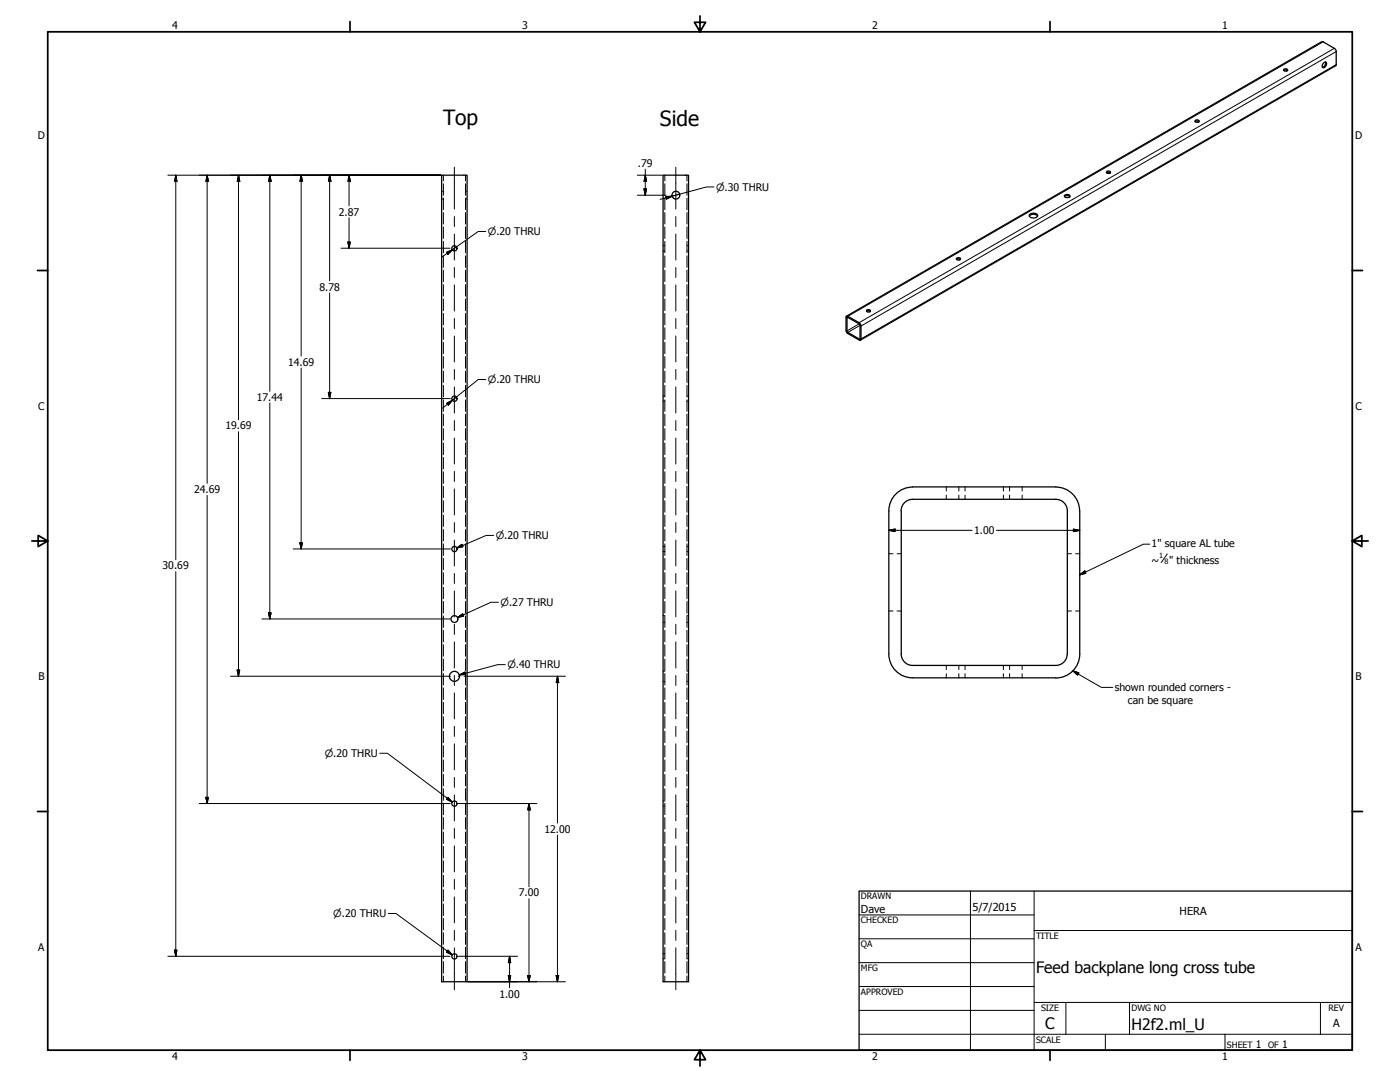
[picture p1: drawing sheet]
<svg xmlns="http://www.w3.org/2000/svg" width="559mm" height="432mm" viewBox="0 0 559 432" stroke-linecap="round" stroke-linejoin="round" font-family="sans-serif">
<!-- layer: Visible (ANSI) -->
<g fill="none" stroke="#000" stroke-width=".51">
<path d="M512.4 28.1l.7-.2 .8 .2M512.6 27.6h1.1a.67 .67 0 0 1-.2 .9 .67 .67 0 0 1-.9-.2l-.3-.4zM528.4 25.1a.71 .71 0 0 1 1.1-.1 .71 .71 0 0 1-.2 1.1l-.2 .3a.78 .78 0 0 1-1.1 .6 .78 .78 0 0 1-.1-1.3zM529 24.7a1.59 1.59 0 0 1-1.2 2.1M477 48.1a.9 .9 0 0 1 .9-.3 .9 .9 0 0 1 .7 .7 .88 .88 0 0 1-.9 .4 .88 .88 0 0 1-.7-.8zM477 48.6l.8-.3 .7 .3M176.3 69.9h10.1v321.9h-10.1zM264.7 69.9h10.1v321.9h-10.1zM424.9 78a1.35 1.35 0 0 1 2.2 .4 1.25 1.25 0 0 1-1.2 .5 1.25 1.25 0 0 1-1-.9zM424.9 78.5a1.46 1.46 0 0 1 2.1 0M441.7 69l.5-.3 1 .3M441.8 68.4l1-.1 .4 .3a.81 .81 0 0 1-.8 .6 .81 .81 0 0 1-.8-.6z"/>
<path d="M410.8 86.2a2.3 2.3 0 0 1 3.3 0M411.2 85.4a1.87 1.87 0 0 1 2.9 .8 1.95 1.95 0 0 1-3.3-.3zM381.8 103.5l.8-.2 .7 .2M382 102.9h1.2a.7 .7 0 0 1-.3 1 .7 .7 0 0 1-.9-.3l-.3-.3zM337.7 126.4l.5-.3 4.7 2.7 .6 .7 .2 5.8-.4 .5-5.4-3.1-.2-.6zM338.1 126.6l5.1 2.9v5.8l-5.1-2.9zM345.9 124.3l.4-.3 1.1 .3M346 123.7l1-.1 .4 .3a.77 .77 0 0 1-.8 .6 .77 .77 0 0 1-.7-.6zM364.3 194.4a9.5 9.5 0 0 0-9.5 9.5v57.1M364.3 194.3h57.1M421.4 199.3a4.6 4.6 0 0 1 4.6 4.6v57.1M421.4 194.4a9.5 9.5 0 0 1 9.5 9.5"/>
<path d="M421.4 199.3h-57.1a4.6 4.6 0 0 0-4.6 4.6M359.7 203.8v57.2M431 203.8v57.2M354.8 261a9.5 9.5 0 0 0 9.5 9.5M359.7 261a4.5 4.5 0 0 0 4.6 4.6M364.3 265.6h57.1M364.3 270.5h57.1M426 261a4.5 4.5 0 0 1-4.6 4.6M431 261a9.6 9.6 0 0 1-9.6 9.6"/>
<circle cx="269.8" cy="77.9" r="1.56"/>
<circle cx="181.4" cy="99.1" r="1.05"/>
<circle cx="181.4" cy="159.1" r="1.05"/>
<circle cx="181.4" cy="219.1" r="1.05"/>
<circle cx="181.4" cy="247" r="1.37"/>
<circle cx="181.4" cy="269.9" r="2"/>
<circle cx="181.4" cy="320.7" r="1.05"/>
<circle cx="181.4" cy="381.7" r="1.05"/>
</g>
<!-- layer: Visible Narrow (ANSI) -->
<path d="M528.1 16.7l-189.7 109.5M532.6 19.3l-189.7 109.5M533.3 25.8l-189.6 109.5M533.3 20.6l-189.6 109.5M338.4 126.7l-.3 .2M342.9 129.2l-4.8 2.9M343.3 129.9l-4.9 2.8M343.3 135.1l-.4 .2" fill="none" stroke="#000" stroke-width=".4"/>
<path d="M337.9 126.2l189.7-109.6h.3l4.9 2.8 .4 .6 .1 6.2-189.9 109.6" fill="none" stroke="#000" stroke-width=".51"/>
<!-- layer: Hidden (ANSI) -->
<g fill="none" stroke="#000" stroke-width=".4">
<path d="M176.3 76.4h.2M176.3 79.4h.2M176.7 76.4h.3M176.7 79.4h.3M177 69.9v2.3M177 73.3v4.6M177 79.1v4.6M185.8 69.9v2.3M185.8 73.3v4.6M185.8 79.1v4.6M185.8 76.4h.2M185.8 79.4h.2"/>
<path d="M186.2 76.4h.2M186.2 79.4h.2M265.4 69.9v2.3M265.4 73.3v4.6M265.4 79.1v4.6M274.2 69.9v2.3M274.2 73.3v4.6M274.2 79.1v4.6M177 84.8v4.6M177 90.6v4.6M177 96.3v4.6M185.8 84.8v4.6"/>
<path d="M185.8 90.6v4.6M185.8 96.3v4.6M264.7 98h.2M265.1 98h.3M265.4 84.8v4.6M265.4 90.6v4.6M265.4 96.3v4.6M274.2 84.8v4.6M274.2 90.6v4.6M274.2 96.3v4.6M274.2 98h.2M274.6 98h.2"/>
<path d="M177 102.1v4.6M177 107.8v4.6M177 113.6v4.6M177 119.3v4.7M185.8 102.1v4.6M185.8 107.8v4.6M185.8 113.6v4.6M185.8 119.3v4.7M264.7 100.1h.2M265.1 100.1h.3M265.4 102.1v4.6M265.4 107.8v4.6"/>
<path d="M265.4 113.6v4.6M265.4 119.3v4.7M274.2 102.1v4.6M274.2 107.8v4.6M274.2 113.6v4.6M274.2 119.3v4.7M274.2 100.1h.2M274.6 100.1h.2M177 125.1v4.6M177 130.8v4.6M177 136.6v4.6M185.8 125.1v4.6"/>
<path d="M185.8 130.8v4.6M185.8 136.6v4.6M265.4 125.1v4.6M265.4 130.8v4.6M265.4 136.6v4.6M274.2 125.1v4.6M274.2 130.8v4.6M274.2 136.6v4.6M177 142.3v4.6M177 148.1v4.6M177 153.8v4.6M177 159.6v4.5"/>
<path d="M185.8 142.3v4.6M185.8 148.1v4.6M185.8 153.8v4.6M185.8 159.6v4.5M264.7 158.1h.2M265.1 158.1h.3M265.4 142.3v4.6M265.4 148.1v4.6M265.4 153.8v4.6M265.4 159.6v4.5M274.2 142.3v4.6M274.2 148.1v4.6"/>
<path d="M274.2 153.8v4.6M274.2 159.6v4.5M274.2 158.1h.2M274.6 158.1h.2M177 165.3v4.6M177 171.1v4.5M177 176.8v4.6M185.8 165.3v4.6M185.8 171.1v4.5M185.8 176.8v4.6M264.7 160.1h.2M265.1 160.1h.3"/>
<path d="M265.4 165.3v4.6M265.4 171.1v4.5M265.4 176.8v4.6M274.2 165.3v4.6M274.2 171.1v4.5M274.2 176.8v4.6M274.2 160.1h.2M274.6 160.1h.2M177 182.6v4.5M177 188.3v4.6M177 194.1v4.5M177 199.8v4.6"/>
<path d="M185.8 182.6v4.5M185.8 188.3v4.6M185.8 194.1v4.5M185.8 199.8v4.6M265.4 182.6v4.5M265.4 188.3v4.6M265.4 194.1v4.5M265.4 199.8v4.6M274.2 182.6v4.5M274.2 188.3v4.6M274.2 194.1v4.5M274.2 199.8v4.6"/>
<path d="M377.7 194.3v1.7M377.7 197.6v1.7M382.7 194.3v1.7M382.7 197.6v1.7M385.2 194.3v1.7M385.2 197.6v1.7M400.5 194.3v1.7M400.5 197.6v1.7M403 194.3v1.7M403 197.6v1.7M408 194.3v1.7M408 197.6v1.7"/>
<path d="M177 205.5v4.6M177 211.3v4.6M177 217v4.7M185.8 205.5v4.6M185.8 211.3v4.6M185.8 217v4.7M264.7 218.1h.2M265.1 218.1h.3M265.4 205.5v4.6M265.4 211.3v4.6M265.4 217v4.7M274.2 205.5v4.6"/>
<path d="M274.2 211.3v4.6M274.2 217v4.7M274.2 218.1h.2M274.6 218.1h.2M177 222.8v4.6M177 228.5v4.7M177 234.3v4.6M185.8 222.8v4.6M185.8 228.5v4.7M185.8 234.3v4.6M264.7 220.1h.2M265.1 220.1h.3"/>
<path d="M265.4 222.8v4.6M265.4 228.5v4.7M265.4 234.3v4.6M274.2 222.8v4.6M274.2 228.5v4.7M274.2 234.3v4.6M274.2 220.1h.2M274.6 220.1h.2M354.8 221h1.6M358.1 221h1.6M426 221h1.7M429.3 221h1.7"/>
<path d="M177 240v4.7M177 245.8v4.6M177 251.5v4.7M177 257.3v4.6M185.8 240v4.7M185.8 245.8v4.6M185.8 251.5v4.7M185.8 257.3v4.6M264.7 248.3h.2M264.7 245.7h.2M265.1 248.3h.3M265.1 245.7h.3"/>
<path d="M265.4 240v4.7M265.4 245.8v4.6M265.4 251.5v4.7M265.4 257.3v4.6M274.2 240v4.7M274.2 245.8v4.6M274.2 251.5v4.7M274.2 257.3v4.6M274.2 248.3h.2M274.2 245.7h.2M274.6 248.3h.2M274.6 245.7h.2"/>
<path d="M354.8 243.8h1.6M358.1 243.8h1.6M426 243.8h1.7M429.3 243.8h1.7M177 263v4.7M177 268.8v4.6M177 274.5v4.6M185.8 263v4.7M185.8 268.8v4.6M185.8 274.5v4.6M264.7 271.9h.2M264.7 267.8h.2"/>
<path d="M265.1 271.9h.3M265.1 267.8h.3M265.4 263v4.7M265.4 268.8v4.6M265.4 274.5v4.6M274.2 263v4.7M274.2 268.8v4.6M274.2 274.5v4.6M274.2 271.9h.2M274.2 267.8h.2M274.6 271.9h.2M274.6 267.8h.2"/>
<path d="M377.7 265.6v1.6M377.7 268.9v1.6M382.7 265.6v1.6M382.7 268.9v1.6M385.2 265.6v1.6M385.2 268.9v1.6M400.5 265.6v1.6M400.5 268.9v1.6M403 265.6v1.6M403 268.9v1.6M408 265.6v1.6M408 268.9v1.6"/>
<path d="M177 280.3v4.6M177 286v4.6M177 291.8v4.6M177 297.6v4.5M185.8 280.3v4.6M185.8 286v4.6M185.8 291.8v4.6M185.8 297.6v4.5M265.4 280.3v4.6M265.4 286v4.6M265.4 291.8v4.6M265.4 297.6v4.5"/>
<path d="M274.2 280.3v4.6M274.2 286v4.6M274.2 291.8v4.6M274.2 297.6v4.5M177 303.3v4.5M177 309.1v4.5M177 314.8v4.6M185.8 303.3v4.5M185.8 309.1v4.5M185.8 314.8v4.6M264.7 319.7h.2M265.1 319.7h.3"/>
<path d="M265.4 303.3v4.5M265.4 309.1v4.5M265.4 314.8v4.6M274.2 303.3v4.5M274.2 309.1v4.5M274.2 314.8v4.6M274.2 319.7h.2M274.6 319.7h.2M177 320.5v4.6M177 326.3v4.6M177 332v4.6M177 337.8v4.6"/>
<path d="M185.8 320.5v4.6M185.8 326.3v4.6M185.8 332v4.6M185.8 337.8v4.6M264.7 321.7h.2M265.1 321.7h.3M265.4 320.5v4.6M265.4 326.3v4.6M265.4 332v4.6M265.4 337.8v4.6M274.2 320.5v4.6M274.2 326.3v4.6"/>
<path d="M274.2 332v4.6M274.2 337.8v4.6M274.2 321.7h.2M274.6 321.7h.2M177 343.5v4.6M177 349.2v4.7M177 355v4.6M185.8 343.5v4.6M185.8 349.2v4.7M185.8 355v4.6M265.4 343.5v4.6M265.4 349.2v4.7"/>
<path d="M265.4 355v4.6M274.2 343.5v4.6M274.2 349.2v4.7M274.2 355v4.6M177 360.7v4.7M177 366.5v4.6M177 372.2v4.7M177 378v4.6M185.8 360.7v4.7M185.8 366.5v4.6M185.8 372.2v4.7M185.8 378v4.6"/>
<path d="M265.4 360.7v4.7M265.4 366.5v4.6M265.4 372.2v4.7M265.4 378v4.6M274.2 360.7v4.7M274.2 366.5v4.6M274.2 372.2v4.7M274.2 378v4.6M177 383.7v4.7M177 389.5v2.3M185.8 383.7v4.7M185.8 389.5v2.3"/>
<path d="M264.7 382.7h.2M264.7 380.6h.2M265.1 382.7h.3M265.1 380.6h.3M265.4 383.7v4.7M265.4 389.5v2.3M274.2 383.7v4.7M274.2 389.5v2.3M274.2 382.7h.2M274.2 380.6h.2M274.6 382.7h.2M274.6 380.6h.2"/>
</g>
<!-- layer: Border (ANSI) -->
<g fill="none" stroke="#000" stroke-width=".7">
<path d="M19 12.7h520.8v406.4h-520.8zM139.7 8.6v4.1M279.4 6.3v6.4l-2.2-3.8h4.4l-2.2 3.8M419.1 8.6v4.1M15 107.9h4M539.8 107.9h4M12.7 215.9h6.3l-3.8-2.2v4.4l3.8-2.2M539.8 215.9l3.8 2.2v-4.4l-3.8 2.2h6.3M15 323.8h4M539.8 323.8h4M139.7 419.1v4.1M279.4 419.1l2.2 3.8h-4.4l2.2-3.8v6.3"/>
<path d="M419.1 419.1v4.1"/>
</g>
<!-- layer: Title (ANSI) -->
<g fill="none" stroke="#000" stroke-width=".4">
<path d="M387.3 355.6v63.5M412.7 355.6v63.5M342.9 365.1h69.8M342.9 374.6h69.8M412.7 371.3h127.1M342.9 384.2h69.8M342.9 393.7h69.8M342.9 412.7h196.9M342.9 403.2h69.8M412.7 400h127.1M425.4 400v12.7M441.2 412.7v6.4"/>
<path d="M450.8 400v12.7M488.9 412.7v6.4M527 400v12.7"/>
</g>
<path d="M342.9 355.6h196.9v63.5h-196.9z" fill="none" stroke="#000" stroke-width=".51"/>
<!-- layer: Symbol (ANSI) -->
<g fill="none" stroke="#000" stroke-width=".4">
<path d="M265.7 78.4l2.6-.1-2.3 1.1zM268.3 78.3l-4.8 1.3M271.2 77.5l-2.9 .8M285 74.6h-3l-13.7 3.7M180.5 99.7l-4.1 2.9M182.2 98.5l-1.7 1.2M193.9 92.4h-3l-10.4 7.3M178.2 100.7l2.3-1-1.7 1.8zM180.6 159.7l-3.9 3.2M182.2 158.4l-1.6 1.3M193.9 151.4h-3l-10.3 8.3M178.3 160.9l2.3-1.2-1.7 2z"/>
<path d="M182.3 218.7l2.1-1.5 .4 1zM197 213.7h-2.9l-11.8 5M458.9 217.2h-2.5l-25.4 12.2M431 229.4l2-1.6 .4 1zM465.9 221l-2.4 3.5M182.6 246.4l2.1-1.4 .4 .9zM198.9 240.3h-2.9l-13.4 6.1M183.3 269.4l2.3-1.2 .3 1zM201.7 265.2h-3l-15.4 4.2M428.2 267.7l2.4 .8-.5 .9zM428.2 267.7l11.4 6.6h4.6M151.6 300.6h3l25.9 19.5"/>
<path d="M178.8 318.2l1.7 1.9-2.3-1.1zM155 364.6h3.1l22.4 16.5M178.8 379.2l1.7 1.9-2.3-1.1z"/>
</g>
<g fill="#000" stroke="#000" stroke-width=".4">
<path d="M266 79.4l2.3-1.1zM265.7 78.4l2.6-.1-2.3 1.1zM180.5 99.7l-1.7 1.8zM178.2 100.7l2.3-1-1.7 1.8zM180.6 159.7l-1.7 2zM178.3 160.9l2.3-1.2-1.7 2zM182.3 218.7l2.1-1.5zM182.3 218.7l2.1-1.5 .4 1zM431 229.4l2-1.6zM431 229.4l2-1.6 .4 1zM182.6 246.4l2.1-1.4zM182.6 246.4l2.1-1.4 .4 .9z"/>
<path d="M183.3 269.4l2.3-1.2zM183.3 269.4l2.3-1.2 .3 1zM428.2 267.7l2.4 .8zM428.2 267.7l2.4 .8-.5 .9zM178.2 319l2.3 1.1zM178.8 318.2l1.7 1.9-2.3-1.1zM178.2 380l2.3 1.1zM178.8 379.2l1.7 1.9-2.3-1.1z"/>
</g>
<!-- layer: Dimension (ANSI) -->
<g fill="none" stroke="#000" stroke-width=".4">
<path d="M67 69.9h109M70.2 69.9l.4 2.5h-.9zM70.2 69.9v153.5M82.7 69.9l.5 2.5h-1zM82.7 69.9v123M95.2 69.9l.5 2.5h-1zM95.2 69.9v97.6M107.7 69.9l.5 2.5h-1zM107.7 69.9v86.2M120.2 69.9l.5 2.5h-1zM120.2 69.9v72.2M131.6 69.9l.5 2.5h-1z"/>
<path d="M131.6 69.9v42.2M139.3 69.9l.5 2.5h-.9zM139.3 69.9v12.2M254.4 69.9h10M254.4 77.9h11.5M257 75.4h1.1l-.5 2.5zM257.6 69.9l.5 2.5h-1.1zM257.6 67.5v10.4M268.1 77.9h.1M136.1 99.1h43.5M138.9 96.6h.9l-.5 2.5zM139.3 86.9v12.2"/>
<path d="M131.6 116.9v42.2M120.2 146.9v72.2M128.4 159.1h51.4M131.1 156.6h1l-.5 2.5zM95.2 172.3v97.6M107.7 160.8v86.2M82.7 197.7v123M117 219.1h62.8M119.7 216.6h1l-.5 2.5zM354.8 211.6l2.5-.5v1.1zM354.8 211.6h33.2M397.7 211.6h33.3"/>
<path d="M428.4 211.1l2.6 .5-2.6 .6zM70.2 228.2v153.4M104.5 247h75.3M107.2 244.5h1l-.5 2.5zM92 269.9h87.8M94.7 267.4h1l-.5 2.5zM182.9 269.9h.7M185.2 269.9h40.5M222.5 269.9l.5 2.5h-1zM222.5 269.9v58.6M82.2 318.2h1l-.5 2.5zM79.5 320.7h100.2"/>
<path d="M182.9 320.7h31.4M211.1 320.7l.5 2.5h-1zM211.1 320.7v33.2M222.5 333.2v58.6M211.1 358.6v33.2M69.7 379.2h.9l-.4 2.4zM67 381.6h112.6M182.9 381.6h23.7M186.8 391.8h38.9M202.9 389.3h.9l-.4 2.5zM203.4 381.6l.4 2.6h-.9zM203.4 381.6v12.6"/>
<path d="M210.6 389.3h1l-.5 2.5zM222 389.3h1l-.5 2.5z"/>
</g>
<g fill="#000" stroke="#000" stroke-width=".4">
<path d="M70.2 69.9l.4 2.5zM70.2 69.9l.4 2.5h-.9zM82.7 69.9l.5 2.5zM82.7 69.9l.5 2.5h-1zM95.2 69.9l.5 2.5zM95.2 69.9l.5 2.5h-1zM107.7 69.9l.5 2.5zM107.7 69.9l.5 2.5h-1zM120.2 69.9l.5 2.5zM120.2 69.9l.5 2.5h-1zM131.6 69.9l.5 2.5zM131.6 69.9l.5 2.5h-1z"/>
<path d="M139.3 69.9l.5 2.5zM139.3 69.9l.5 2.5h-.9zM257 75.4l.6 2.5zM257 75.4h1.1l-.5 2.5zM257.6 69.9l.5 2.5zM257.6 69.9l.5 2.5h-1.1zM138.9 96.6l.4 2.5zM138.9 96.6h.9l-.5 2.5zM131.1 156.6l.5 2.5zM131.1 156.6h1l-.5 2.5zM119.7 216.6l.5 2.5zM119.7 216.6h1l-.5 2.5z"/>
<path d="M354.8 211.6l2.5-.5zM354.8 211.6l2.5-.5v1.1zM428.4 212.2l2.6-.6zM428.4 211.1l2.6 .5-2.6 .6zM107.2 244.5l.5 2.5zM107.2 244.5h1l-.5 2.5zM94.7 267.4l.5 2.5zM94.7 267.4h1l-.5 2.5zM222.5 269.9l.5 2.5zM222.5 269.9l.5 2.5h-1zM82.2 318.2l.5 2.5zM82.2 318.2h1l-.5 2.5z"/>
<path d="M211.1 320.7l.5 2.5zM211.1 320.7l.5 2.5h-1zM69.7 379.2l.5 2.4zM69.7 379.2h.9l-.4 2.4zM202.9 389.3l.5 2.5zM202.9 389.3h.9l-.4 2.5zM203.4 381.6l.4 2.6zM203.4 381.6l.4 2.6h-.9zM210.6 389.3l.5 2.5zM210.6 389.3h1l-.5 2.5zM222 389.3l.5 2.5zM222 389.3h1l-.5 2.5z"/>
</g>
<!-- layer: Centerline (ANSI) -->
<g fill="none" stroke="#000" stroke-width=".4">
<path d="M181.4 66.7v16.7M269.7 66.7v16.7M181.4 86.4v4M181.4 93.4v10.4M269.7 86.4v4M269.7 93.4v10.4M181.4 106.7v4M181.4 113.7v10.4M269.7 106.7v4M269.7 113.7v10.4M181.4 127.1v4M181.4 134.1v10.4"/>
<path d="M269.7 127.1v4M269.7 134.1v10.4M181.4 147.4v4M181.4 154.4v10.4M269.7 147.4v4M269.7 154.4v10.4M181.4 167.8v4M181.4 174.8v10.4M269.7 167.8v4M269.7 174.8v10.4M181.4 188.2v4M181.4 195.1v10.4"/>
<path d="M269.7 188.2v4M269.7 195.1v10.4M181.4 208.5v4M181.4 215.5v10.4M269.7 208.5v4M269.7 215.5v10.4M181.4 228.9v4M181.4 235.8v10.4M269.7 228.9v4M269.7 235.8v10.4M181.4 249.2v4M181.4 256.2v10.4"/>
<path d="M269.7 249.2v4M269.7 256.2v10.4M181.4 269.6v4M181.4 276.5v10.4M269.7 269.6v4M269.7 276.5v10.4M181.4 289.9v4M181.4 296.9v10.3M269.7 289.9v4M269.7 296.9v10.3M181.4 310.3v3.9M181.4 317.2v10.4"/>
<path d="M269.7 310.3v3.9M269.7 317.2v10.4M181.4 330.6v4M181.4 337.6v10.3M269.7 330.6v4M269.7 337.6v10.3M181.4 351v3.9M181.4 357.9v10.4M269.7 351v3.9M269.7 357.9v10.4M181.4 371.3v4M181.4 378.3v16.7"/>
<path d="M269.7 371.3v4M269.7 378.3v16.7"/>
</g>
<g font-size="8.4">
<text x="176.8" y="49.9">Top</text>
<text x="263.4" y="50.2">Side</text>
</g>
<g font-size="6.3">
<text x="413.5" y="388.5">Feed backplane long cross tube</text>
<text x="417.2" y="410.6">C</text>
<text x="451.6" y="411.1">H2f2.ml_U</text>
</g>
<g font-size="4.4">
<text x="343.7" y="364.3">Dave</text>
<text x="388.1" y="363.7">5/7/2015</text>
<text x="470.9" y="365.1">HERA</text>
<text x="532.1" y="409.9">A</text>
</g>
<g font-size="4.2">
<text x="68.7" y="11.7">4</text>
<text x="208.4" y="11.7">3</text>
<text x="348.1" y="11.7">2</text>
<text x="487.8" y="11.7">1</text>
<text x="15.1" y="55.5">D</text>
<text x="540.9" y="55.5">D</text>
<text x="254.6" y="66.6">.79</text>
<text x="135.3" y="86">2.87</text>
<text x="127.5" y="116">8.78</text>
<text x="115" y="146">14.69</text>
<text x="102.5" y="160">17.44</text>
<text x="15.2" y="163.4">C</text>
<text x="541" y="163.4">C</text>
<text x="90" y="171.4">19.69</text>
<text x="77.5" y="196.8">24.69</text>
<text x="388.8" y="213.2">1.00</text>
<text x="459.7" y="218.3">1&quot; square AL tube</text>
<text x="64.9" y="227.3">30.69</text>
<text x="459.7" y="225">~</text>
<text x="466.7" y="225">&quot; thickness</text>
<text x="15.3" y="271.4">B</text>
<text x="444.9" y="275.9">shown rounded corners -</text>
<text x="541.1" y="271.4">B</text>
<text x="450.2" y="280.9">can be square</text>
<text x="217.3" y="332.4">12.00</text>
<text x="207.1" y="357.8">7.00</text>
<text x="15.2" y="379.3">A</text>
<text x="541" y="379.3">A</text>
<text x="199.3" y="398.1">1.00</text>
<text x="501.3" y="418.3">1</text>
<text x="511.8" y="418.3">1</text>
<text x="68.7" y="423.2">4</text>
<text x="208.4" y="423.2">3</text>
<text x="348.1" y="423.2">2</text>
<text x="487.8" y="423.2">1</text>
</g>
<g font-size="4">
<text x="285.8" y="76.1">⌀.30 THRU</text>
<text x="194.7" y="93.9">⌀.20 THRU</text>
<text x="194.7" y="153">⌀.20 THRU</text>
<text x="197.9" y="215.2">⌀.20 THRU</text>
<text x="199.8" y="241.9">⌀.27 THRU</text>
<text x="202.5" y="266.8">⌀.40 THRU</text>
<text x="129.6" y="302.1">⌀.20 THRU</text>
<text x="133" y="366.1">⌀.20 THRU</text>
</g>
<g font-size="3.5">
<text x="343.7" y="358.9">DRAWN</text>
<text x="343.7" y="368.5">CHECKED</text>
<text x="413.5" y="374.6">TITLE</text>
<text x="343.7" y="378">QA</text>
<text x="343.7" y="387.5">MFG</text>
<text x="343.7" y="397.1">APPROVED</text>
<text x="415.5" y="403.4">SIZE</text>
<text x="451.6" y="403.4">DWG NO</text>
<text x="530.3" y="403.4">REV</text>
<text x="413.5" y="416.1">SCALE</text>
<text x="489.7" y="418.3">SHEET</text>
<text x="506.2" y="418.3">OF</text>
</g>
<g font-size="2.9">
<text x="462.7" y="222.8">1</text>
<text x="464.8" y="225">8</text>
</g>
</svg>
